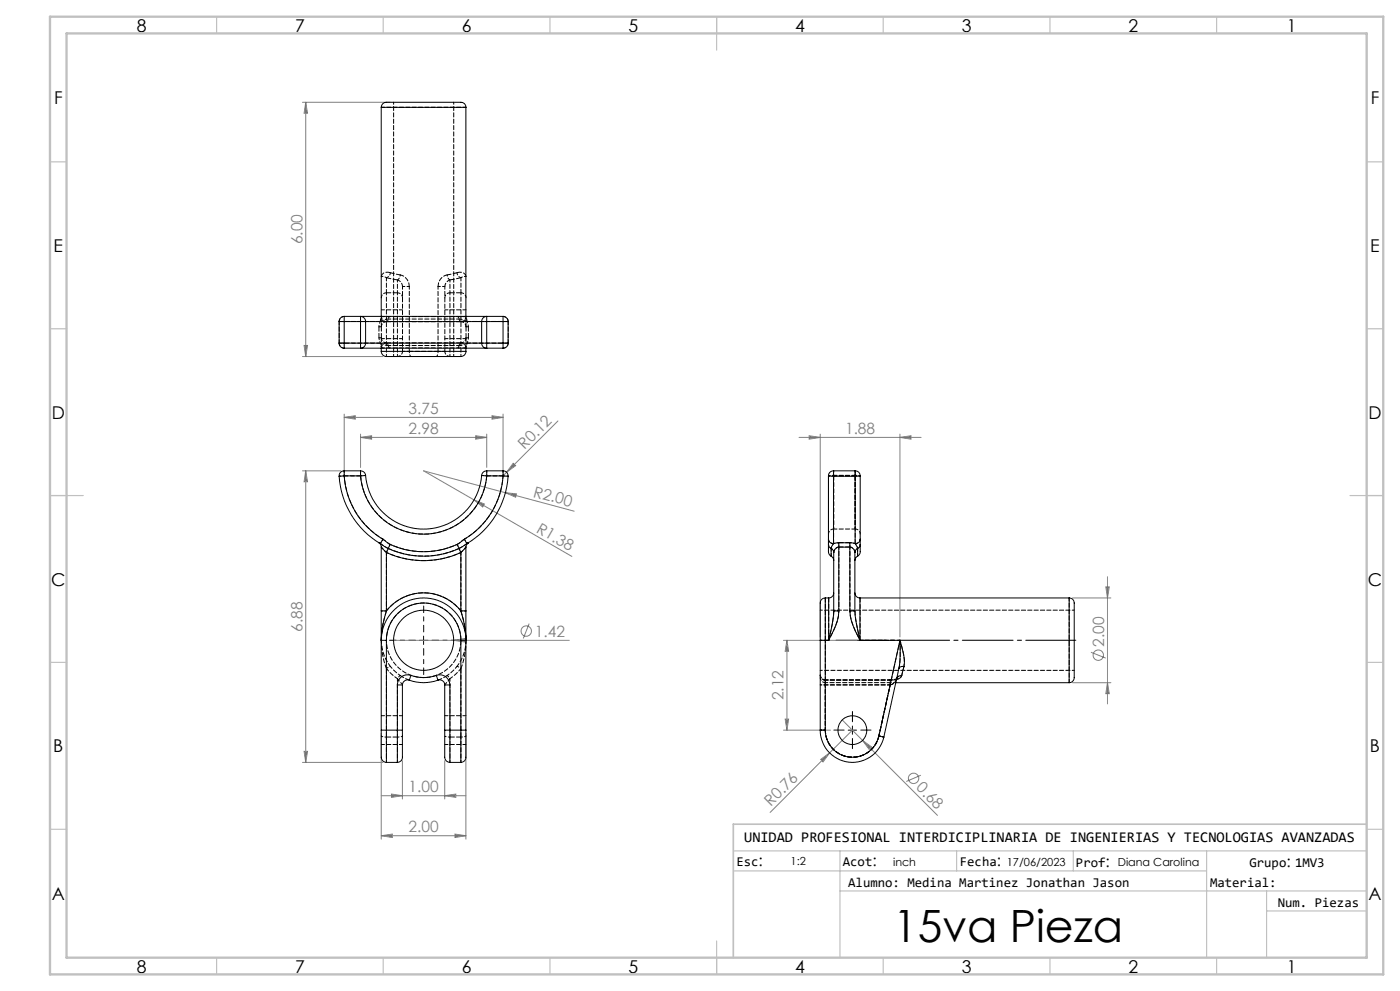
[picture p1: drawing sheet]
<svg xmlns="http://www.w3.org/2000/svg" width="420mm" height="297mm" viewBox="0 0 420 297" stroke-linecap="round" stroke-linejoin="round" font-family="sans-serif">
<g fill="none" stroke="#808080" stroke-width=".3">
<path d="M90.7 30.7h26.4M91.7 30.7l.6 3.2h-1.1zM91.7 30.7v76.2M90.7 106.9h24.2M91.2 103.5h1.1l-.6 3.4zM103.3 125.1l3.3-.5v1zM103.3 124.1v17.5M103.3 125.1h47.6M108.2 131.1l3.3-.5v1zM108.2 131.1h37.8M108.2 130.1v10M142.7 130.6l3.3 .5-3.3 .5z"/>
<path d="M146 130.1v10M147.6 124.6l3.3 .5-3.3 .5zM150.9 124.1v17.5M154 138.8l.7 .8-2.7 1.9zM167.4 126.1l-15.4 15.4M239.7 131.1h36.6M242.7 130.6l3.4 .5-3.4 .5zM246.1 130.1v60.8M270 131.1l3.3-.5v1zM270 130.1v60.8M90.7 141.1h11.6M91.7 141.1l.6 3.3h-1.1z"/>
<path d="M91.7 141.1v87.4M142.2 149.8l3.1 1.3-.5 .8zM151.6 147.7l3.3 .3-.2 1zM151.6 147.7l-24.5-6.6 44.5 25.7M151.6 147.7l20.7 5.5M152 141.5l-1.1 1.1M321.7 179.2h11.6M331.8 175.9h1l-.6 3.3zM332.2 172.9v38.1M118.1 191.9h52.7M136.1 191.9l3.3-.5v1zM158.7 186.9l-1.7 4.4"/>
<path d="M235.1 191.9h21.9M236.1 191.9v26.9M236.1 191.9l.5 3.3h-1.1zM327.3 195.5l4.4 1.7M114.4 219.8v31.7M139.8 219.8v31.7M235.1 218.8h14M235.5 215.5h1.1l-.5 3.3zM252.7 215.8l6.1 6.1M255.7 218.8l-6.8 6.8M321.7 204.6h11.6M332.2 204.6l.6 3.3h-1z"/>
<path d="M90.7 228.5h24.2M91.2 225.2h1.1l-.6 3.3zM114.4 238.5h25.4M117.4 238l3.3 .5-3.3 .5zM120.7 228v11.5M133.4 238.5l3.3-.5v1zM133.4 228v11.5M246.2 227.6l2.7-2-2 2.7zM248.9 225.6l-17.9 17.9M258.8 221.9l2.7 2-.8 .7zM258.8 221.9l22.4 22.5M276.3 232.3l-4.4 1.9"/>
<path d="M114.4 250.5l3.3-.5v1zM114.4 250.5h25.4M136.5 250l3.3 .5-3.3 .5z"/>
<circle cx="157.9" cy="189.1" r="1.56"/>
<circle cx="329.5" cy="196.4" r="1.55"/>
<circle cx="274.1" cy="233.3" r="1.56"/>
</g>
<path d="M250.8 191.9h72" fill="none" stroke="#000" stroke-width=".3" stroke-dasharray="15.2 1.3 1.3 1.3" stroke-dashoffset=".2"/>
<path d="M253.2 218.8h-3M255.7 216.3v-3.1M258.2 218.8h3.1M255.7 221.3v3.1" fill="none" stroke="#000" stroke-width=".3" stroke-dasharray="15.2 1.3 1.3 1.3"/>
<path d="M124.6 191.9h-7.8M127.1 189.4v-7.8M127.1 194.4v7.8M129.6 191.9h7.8" fill="none" stroke="#000" stroke-width=".3" stroke-dasharray="15.2 1.3 1.3 1.3" stroke-dashoffset="13.3"/>
<path d="M125.8 191.9h2.5M127.1 190.6v2.5M254.5 218.8h2.5M255.7 217.6v2.5" fill="none" stroke="#000" stroke-width=".3"/>
<g fill="none" stroke="#c0c0c0" stroke-width=".35">
<path d="M65 5v5M115 5v5M165 5v5M215 5v10M265 5v5M315 5v5M365 5v5M15 48.5h5M410 48.5h5M15 98.5h5M410 98.5h5M15 148.5h10"/>
<path d="M405 148.5h10M15 198.5h5M410 198.5h5M15 248.5h5M220 255h190M252 255v32M287 255v6M322 255v6M362 255v32M410 248.5h5M220 261h142M252 267h158"/>
<path d="M380 273h30M380 267v20M65 287v5M115 287v5M165 287v5M215 282v10M265 287v5M315 287v5M365 287v5"/>
</g>
<path d="M410 247h-190v40" fill="none" stroke="#c0c0c0" stroke-width=".5"/>
<path d="M15 5h400v287h-400zM20 10h390v277h-390z" fill="none" stroke="#c0c0c0" stroke-width=".7"/>
<g fill="#808080">
<path d="M154 138.8l.7 .8-2.7 1.9z"/>
<path d="M246.2 227.6l2.7-2-2 2.7z"/>
<path d="M258.8 221.9l2.7 2-.8 .7z"/>
<path d="M142.2 149.8l3.1 1.3-.5 .8z"/>
<path d="M151.6 147.7l3.3 .3-.2 1z"/>
<path d="M114.4 250.5l3.3-.5v1zM136.5 250l3.3 .5-3.3 .5zM136.1 191.9l3.3 .5v-1zM103.3 125.1l3.3-.5v1zM147.6 124.6l3.3 .5-3.3 .5zM242.7 130.6l3.4 .5-3.4 .5zM270 131.1l3.3-.5v1z"/>
<path d="M117.4 238l3.3 .5-3.3 .5zM133.4 238.5l3.3-.5v1z"/>
<path d="M108.2 131.1l3.3-.5v1zM142.7 130.6l3.3 .5-3.3 .5z"/>
<path d="M91.2 225.2h1.1l-.6 3.3zM91.7 141.1l.6 3.3h-1.1zM91.2 103.5h1.1l-.6 3.4zM91.7 30.7l.6 3.2h-1.1z"/>
<path d="M236.1 191.9l.5 3.3h-1.1zM235.5 215.5h1.1l-.5 3.3zM331.8 175.9h1l-.6 3.3zM332.2 204.6l.6 3.3h-1z"/>
</g>
<g fill="none" stroke="#000" stroke-width=".3">
<path d="M114.4 32.2a1.81 1.81 0 0 1 2.4-1.5h14.9a29 29 0 0 1 7.4 .2l.6 .7 .1 .6M114.4 32.2h25.4M114.4 32.2v62.6M139.8 32.2v62.6M101.7 96.4h1.6M101.7 96.4v6.4M103.3 94.8a1.51 1.51 0 0 0-1.6 1.6M103.3 94.8v1.6M103.3 94.8h4.9M103.3 96.4h4.9M103.3 96.4v6.4M108.2 94.8v1.6"/>
<path d="M108.2 94.8a1.57 1.57 0 0 1 1.5 1.6M108.2 96.4h1.5M108.2 94.8h37.8M108.2 96.4v6.4M109.7 96.4h34.8M109.7 96.4v6.4M144.5 96.4h1.5M144.5 96.4v6.4M146 94.8v1.6M146 94.8a1.51 1.51 0 0 0-1.5 1.6M146 94.8h4.9M146 96.4h4.9"/>
<path d="M146 96.4v6.4M150.9 94.8a1.57 1.57 0 0 1 1.5 1.6M150.9 94.8v1.6M150.9 96.4h1.5M150.9 96.4v6.4M152.4 96.4v6.4M101.7 102.8a1.45 1.45 0 0 0 1.6 1.5M101.7 102.8h1.6M103.3 102.8v1.5M103.3 102.8h4.9M103.3 104.3h4.9M108.2 102.8h1.5"/>
<path d="M108.2 102.8v1.5M108.2 104.3h37.8M109.7 102.8a1.51 1.51 0 0 1-1.5 1.5M109.7 102.8h34.8M114.4 105.3h25.4M114.4 105.3a1.97 1.97 0 0 0 2.6 1.6h20.9a1.63 1.63 0 0 0 1.9-1.6M114.4 104.3v1M139.8 104.3v1M144.5 102.8h1.5M144.5 102.8a1.45 1.45 0 0 0 1.5 1.5M146 102.8v1.5M146 102.8h4.9"/>
<path d="M146 104.3h4.9M150.9 102.8v1.5M150.9 102.8h1.5M152.4 102.8a1.51 1.51 0 0 1-1.5 1.5M101.7 142.7a25.4 25.4 0 0 0 12.4 20.2M103.3 142.6l-1.6 .1M103.3 142.6a23.8 23.8 0 0 0 11.6 19M103.3 141.1v1.5M103.3 141.1a1.46 1.46 0 0 0-1.6 1.6M103.3 142.6h4.9M103.3 141.1h4.9M108.2 142.6a19 19 0 0 0 18.9 17.5 19 19 0 0 0 18.9-17.5"/>
<path d="M108.2 141.1a1.51 1.51 0 0 1 1.5 1.4M108.2 141.1v1.5M109.7 142.5l-1.5 .1M109.7 142.5a17.5 17.5 0 0 0 17.4 16.1 17.5 17.5 0 0 0 17.4-16.1M144.5 142.5l1.5 .1M146 141.1a1.51 1.51 0 0 0-1.5 1.4M146 141.1v1.5M146 142.6h4.9M146 141.1h4.9M150.9 141.1a1.51 1.51 0 0 1 1.5 1.6M150.9 142.6l1.5 .1M150.9 141.1v1.5"/>
<path d="M150.9 142.6a23.8 23.8 0 0 1-11.6 19M152.4 142.7a25.4 25.4 0 0 1-12.3 20.2M248.5 142.6l1.5 .1M248.5 142.6v19M250 141.1v1.6M250 141.1a1.51 1.51 0 0 0-1.5 1.5M250 142.7v20.2M250 141.1h6.5M250 142.7h6.5M256.5 141.1v1.6M256.5 141.1a1.45 1.45 0 0 1 1.6 1.5M256.5 142.7v20.2"/>
<path d="M258.1 142.6l-1.6 .1M258.1 142.6v19M113.7 162.7h.1M113.7 162.7l.5 .5 .2 .8M114.1 162.9l2.4 1.5M114.4 164l1.5 1.6M114.4 164v19.1M114.9 161.6l-.8 1.3M114.9 161.6l2.1 1.6M115.9 165.6a26.7 26.7 0 0 0 22.4 0M115.9 165.6v17.5M116.5 164.4a25.7 25.7 0 0 0 21.2 0"/>
<path d="M116.5 164.4l-.6 1.2M117 163.2l-.5 1.2M117 163.2a24.3 24.3 0 0 0 20.2 0M137.2 163.2l.5 1.2M137.7 164.4l.6 1.2M138.3 165.6v17.5M139.3 161.6l-2.1 1.6M139.3 161.6l.8 1.3M139.8 164l-1.5 1.6M139.8 164v19.1M140.1 162.9l-2.4 1.5M140.5 162.7l-.4 .4"/>
<path d="M140.5 162.7l-.5 .5-.2 .8M140.5 162.7l-.4 .2M247.6 179.2a1.8 1.8 0 0 0-1.5 2.4v10.3M247.6 179.2v12.7M247.6 179.2h1M248.5 163.2l.1 2.6 .7 .9M248.5 161.6a1.39 1.39 0 0 0 1.5 1.3M248.5 163.2l.2 .7 .6 .5M248.5 161.6v1.6M248.6 179.2v12.7M249.3 166.7l.7 .7 .1 .6M249.3 164.4l.6 .5 .2 .7"/>
<path d="M249.3 164.4v2.3M250 162.9l-.7 1.5M250.1 177.7a1.51 1.51 0 0 1-1.5 1.5M250.1 165.6l-.1 18.8-1.4 7.5M251.6 162.7l-1.6 .2M251.6 162.7v1.3M251.6 164h-.1a1.69 1.69 0 0 0-1.4 1.6M251.6 162.7h3.4M251.6 164h3.4M251.6 164v19.1M255 162.7l1.5 .2M255 164h.4a1.74 1.74 0 0 1 1.1 1.6"/>
<path d="M255 162.7v1.3M255 164v19.1M256.5 177.7a1.57 1.57 0 0 0 1.5 1.5M256.5 165.6v17.5M256.5 162.9l.8 1.5M257.3 166.7l-.6 .5-.2 .8M257.3 164.4l-.6 .5-.2 .7M257.3 164.4v2.3M258 179.2v12.7M258 179.2h62.7M258.1 163.2l-.1 2.6-.7 .9M258.1 161.6a1.34 1.34 0 0 1-1.6 1.3"/>
<path d="M258.1 163.2l-.1 .5-.7 .7M258.1 161.6v1.6M320.7 179.2a1.83 1.83 0 0 1 1.6 2.5v15a27.3 27.3 0 0 1-.3 7.2l-.4 .5-.9 .2M320.7 179.2v25.4M114.4 191.9h1.5M114.4 191.9a12.7 12.7 0 0 1 12.7-12.7 12.7 12.7 0 0 1 12.7 12.7M114.4 183.1h1.5M114.4 183.1v8.8M114.4 191.9v26.9M115.9 191.9a11.2 11.2 0 0 1 11.2-11.2 11.2 11.2 0 0 1 11.2 11.2M115.9 183.1l-1.1 4.2-.4 4.6M115.9 183.1a14.2 14.2 0 0 1 22.4 0"/>
<path d="M115.9 191.9v26.9M138.3 191.9h1.5M138.3 183.1h1.5M138.3 183.1l1 4.2 .5 4.6M138.3 191.9v26.9M139.8 183.1v8.8M139.8 191.9v26.9M246.1 191.9h1.5M246.1 191.9v26.9M247.6 191.9h1M247.6 191.9v26.9M250.1 183.1h1.5"/>
<path d="M251.6 183.1a20.2 20.2 0 0 1-3 8.8M255 183.1h1.5M255 183.1a21.5 21.5 0 0 0 3 8.8M256.5 183.1l.2 2.7 1.3 6.1M258 191.9h12M270 191.9l1.2 4.9v3M270 191.9l.1 4.3-.4 4.2M270 191.9l-6.3 28.7M271.2 199.8a1.25 1.25 0 0 0-1.5 .6M271.2 199.8l-.7 2.7M114.4 218.8v7.8a1.68 1.68 0 0 0 1.5 1.9M114.4 218.8h1.5"/>
<path d="M115.9 218.8v9.7M115.9 218.8h3.3M119.2 218.8h1.5M119.2 205.3h1.5M119.2 218.8v9.7M119.2 205.3v13.5M120.7 218.8v7.8a1.61 1.61 0 0 1-1.5 1.9M120.7 205.3v13.5M122.8 203.8a1.57 1.57 0 0 0-2.1 1.5M122.8 203.8a12.4 12.4 0 0 0 8.6 0M123.3 202.4a11.1 11.1 0 0 0 7.6 0M123.3 202.4a3 3 0 0 0-4.1 2.9"/>
<path d="M123.3 202.4l-.5 1.4M130.9 202.4a3 3 0 0 1 4.1 2.9M130.9 202.4l.5 1.4M131.4 203.8a1.53 1.53 0 0 1 2 1.5M133.4 218.8v7.8a1.68 1.68 0 0 0 1.6 1.9M133.4 218.8h1.6M133.4 205.3h1.6M133.4 205.3v13.5M135 218.8v9.7M135 218.8h3.3M135 205.3v13.5M138.3 218.8h1.5"/>
<path d="M138.3 218.8v9.7M139.8 218.8v7.8a1.61 1.61 0 0 1-1.5 1.9M246.1 218.8a9.7 9.7 0 0 0 8.6 9.6 9.7 9.7 0 0 0 10.4-7.5M246.1 218.8h1.5M247.6 218.8a8.1 8.1 0 0 0 7.2 8.1 8.1 8.1 0 0 0 8.9-6.3M268.7 204.6h52M269 203.4h.1M269.7 200.4l-4.6 20.5M270.5 202.5a1.35 1.35 0 0 0-1.5 .9M270.5 202.5l-.4 .7-1.1 .4M115.9 228.5h3.3M135 228.5h3.3"/>
<path d="M263.7 220.6l1.4 .3"/>
<circle cx="127.1" cy="191.9" r="9"/>
<circle cx="255.7" cy="218.8" r="4.3"/>
</g>
<g fill="none" stroke="#000" stroke-width=".3" stroke-dasharray="1.3 .6" stroke-dashoffset=".8">
<path d="M113.7 97.9l.4-1.6M115.9 83.2l-.7-.3h-.8M138.3 83.2l.7-.3h.8M140.1 96.3l.4 1.6M114.1 102.8l-.4-1.6M122.8 105.3a1.55 1.55 0 0 0 .5 1.5M131.4 105.3a1.55 1.55 0 0 1-.5 1.5M140.5 101.2l-.4 1.6M101.8 142.7l1.5-.1M103.3 141.1v1.5M108.2 141.1v1.5M109.7 142.5l-1.5 .1"/>
<path d="M144.5 142.5l1.5 .1M146 141.1v1.5M150.9 142.6v-1.5M150.9 142.6l1.6 .1M248.6 142.6l1.5-.1M250.1 142.7l-1.5-.1M250.1 142.7v-1.6M256.6 142.5l1.5 .1M256.6 142.7l1.5-.1M256.6 142.7v-1.6M114.9 161.6l-.8 1.3M139.3 161.6l.8 1.3"/>
<path d="M249.4 164.4l-.6-.5-.2-.8M249.4 164.4l.7-1.5M250.1 162.9l1.6-.3M250.1 165.6l-.2-.7-.5-.5M255 162.6l1.6 .3M256.5 165.6l.2-.7 .6-.5M256.6 162.9l.7 1.5M258.1 163.1l-.2 .8-.6 .5M115.9 183.1h-1.5M139.8 183.1h-1.5M246.1 191.9h1.5M251.7 183.1h-1.6"/>
<path d="M256.5 183.1h-1.5M246.1 205.3h1.5M246.1 218.8h1.5M247.6 203.8v.8v-.8M247.6 218.8h-1.5M247.6 205.3h-1.5M247.6 203.8v1.5M267 203.8v1.5M115.9 220.9l-1.5-.3M120.8 220.6l-1.6 .3M133.5 220.6l1.5 .3M138.3 220.9l1.5-.3"/>
<path d="M263.7 220.6l1.5 .3M265.2 220.9l-1.5-.3"/>
</g>
<g fill="none" stroke="#000" stroke-width=".3" stroke-dasharray="1.3 .6" stroke-dashoffset="-.1">
<path d="M113.7 97.9v3.3M115.9 96.4h22.4M115.9 83.2l3.3 .7M117.1 81.7a1.84 1.84 0 0 0-2.7 1.2M119.2 87.7h-3.3M135 83.9l3.3-.7M135 87.7h3.3M139.8 97.9v3.3M139.8 82.9a1.84 1.84 0 0 0-2.7-1.2M114.4 101.2v-3.3M138.3 102.8h-22.4M140.5 101.2v-3.3"/>
<path d="M251.7 163.9h3.3M255 162.6h-3.3M138.3 200.4v20.5M115.9 220.9v-20.5M119.2 220.9h-3.3M135 220.9h3.3"/>
</g>
<g fill="none" stroke="#000" stroke-width=".3" stroke-dasharray="1.3 .6">
<path d="M101.8 96.3h.1M114.4 94.8v.1M139.8 94.8v.1M152.5 96.3h.1M101.8 102.8h.1M114.4 104.3h.1M139.8 104.3h.1M152.5 102.8h.1M108.2 142.6a19 19 0 0 0 18.9 17.5 19 19 0 0 0 18.9-17.5M248.6 179.2v12.7M115.9 183.1l-1 4.2-.5 4.6M139.8 191.9l-.5-4.6-1-4.2"/>
<path d="M247.6 191.9v-12.7M248.6 191.9l1.3-6.1 .2-2.6M256.5 183.1l.2 2.7 1.3 6.1M258 191.9v-12.7"/>
</g>
<g fill="none" stroke="#000" stroke-width=".3" stroke-dasharray="1.3 .6" stroke-dashoffset=".5">
<path d="M115.9 96.4l.6-.8M116.5 95.6h21.2M117 94.8l-.5 .8M137.2 94.8l.5 .8M137.7 95.6l.6 .8M115.9 102.8l.6 .8M116.5 103.6l.5 .7M137.7 103.6l-.5 .7M137.7 103.6l.6-.8M137.7 103.6h-21.2M150.9 142.6a23.9 23.9 0 0 1-11.6 19M114.9 161.6a23.9 23.9 0 0 1-11.6-19"/>
<path d="M115.9 165.6l-1.5-1.7M115.9 165.6a26.9 26.9 0 0 0 22.4 0M138.3 165.6v17.5M139.8 163.9l-1.5 1.7M250.1 162.9a1.43 1.43 0 0 1-1.5-1.3M258.1 161.6a1.43 1.43 0 0 1-1.5 1.3M115.9 183.1v-17.5M137.1 199.7l-3 2.8M248.6 191.9h-1M119.2 203.4v17.5M120.1 202.5l-3-2.8M247.6 218.8v-13.5"/>
<path d="M247.6 205.3v13.5M247.6 218.8v-26.9M247.6 204.6h21.2M135 220.9v-17.5"/>
</g>
<g fill="none" stroke="#000" stroke-width=".3" stroke-dasharray="1.3 .6" stroke-dashoffset=".7">
<path d="M250.1 142.5v-1.4M250.1 141.1v1.4M256.6 142.5v-1.4M256.6 141.1v1.4M115.9 165.6l.6-1.2M117 163.1l-.5 1.3M137.2 163.1l.5 1.3M137.2 163.1a24.2 24.2 0 0 1-20.2 0M137.7 164.4l.6 1.2M137.1 199.7l1.2 .7M248.6 191.9a20.5 20.5 0 0 0 3.1-8.8M255 183.1a20.5 20.5 0 0 0 3 8.8"/>
<path d="M115.9 200.4l1.2-.7M115.9 228.5v-7.6M119.2 220.9v7.6M135 228.5v-7.6M138.3 220.9v7.6"/>
</g>
<g fill="none" stroke="#000" stroke-width=".3" stroke-dasharray="1.3 .6" stroke-dashoffset=".2">
<path d="M101.8 96.3h12.3M120.1 82.4a3.4 3.4 0 0 1 2.7 3.5M131.4 85.9a3.4 3.4 0 0 1 2.7-3.5M140.1 96.3h12.4M114.1 102.8h-12.3M152.5 102.8h-12.4M114.1 162.9l2.4 1.5M116.5 164.4a25.6 25.6 0 0 0 21.2 0M137.7 164.4l2.4-1.5M117.1 199.7a12.7 12.7 0 0 1-2.7-7.8M138.3 183.1a14.2 14.2 0 0 0-22.4 0M139.8 191.9a12.7 12.7 0 0 1-2.7 7.8"/>
<path d="M270 191.9l-6.3 28.7M247.6 218.8a8.1 8.1 0 0 0 7.2 8.1 8.1 8.1 0 0 0 8.9-6.3M267 205.3a2.43 2.43 0 0 0 2-1.9M269 203.4a2.41 2.41 0 0 1-2 1.9M269.7 200.4l.4-4.2-.1-4.3M270.5 202.5l.7-2.8M263.7 220.6a8.1 8.1 0 0 1-8.9 6.3 8.1 8.1 0 0 1-7.2-8.1"/>
</g>
<g fill="none" stroke="#000" stroke-width=".3" stroke-dasharray="1.3 .6" stroke-dashoffset=".1">
<path d="M114.4 97.9v-3M120.1 82.4l-3-.7M137.1 81.7l-3 .7M139.8 94.9v3M114.4 104.3v-3.1M131.4 105.3h-8.6M139.8 101.2v3.1M103.3 142.6h4.9M146 142.6h4.9M256.6 142.7v20.2M250.1 162.9v-20.2M115.9 200.4l-.4-1.2a23.8 23.8 0 0 1-1.1-7.3"/>
<path d="M120.1 202.5l2.7 1.3M131.4 203.8l2.7-1.3M138.3 200.4l.4-1.2a23.8 23.8 0 0 0 1.1-7.3"/>
</g>
<g fill="none" stroke="#000" stroke-width=".3" stroke-dasharray="1.3 .6" stroke-dashoffset=".3">
<path d="M114.4 32.1h25.4M114.1 96.3l2.4-.7M114.4 94.9h25.4M115.9 87.7v-4.5M120.8 85.9a2.13 2.13 0 0 0-1.6-2M120.8 92.9h-6.4M135 83.9a2.13 2.13 0 0 0-1.5 2M137.7 95.6l1.2 .2 1.2 .5M138.3 83.2v4.5M139.8 92.9h-6.3M152.5 96.3v6.5M101.8 102.8v-6.5"/>
<path d="M114.4 101.5h6.4M116.5 103.6l-1.2-.2-1.2-.6M133.5 101.5h6.3M139.8 104.3h-25.4M140.1 102.8l-2.4 .8M250.1 142.5h6.5M250.1 142.7h6.5M250.1 158.5h6.5M256.6 142.5h-6.5M117 163.1l-2.1-1.5M139.3 161.6l-2.1 1.5M320.8 179.2v25.4"/>
<path d="M115.9 200.4l1.6 1.6 1.7 1.4M120.8 214.5h-6.4M135 203.4l1.7-1.4 1.6-1.6M139.8 214.5h-6.3M114.4 223.1h6.4M133.5 223.1h6.3"/>
</g>
<g fill="none" stroke="#000" stroke-width=".3" stroke-dasharray="1.3 .6" stroke-dashoffset=".4">
<path d="M101.8 96.3a1.52 1.52 0 0 1 1.5-1.5M114.4 97.9h-.7M115.9 96.4a1.52 1.52 0 0 0-1.5 1.5M115.9 96.4l-1-.5-.5-1M115.9 87.7a1.51 1.51 0 0 0-1.5 1.5M120.8 89.2a1.51 1.51 0 0 0-1.6-1.5M120.8 85.9v19.4M131.4 85.9v19.4M133.5 89.2a1.51 1.51 0 0 1 1.5-1.5M138.3 87.7a1.51 1.51 0 0 1 1.5 1.5M139.8 97.9l-.1-.4a1.52 1.52 0 0 0-1.4-1.1M139.8 94.9l-.5 1-1 .5"/>
<path d="M140.5 97.9h-.7M150.9 94.8a1.52 1.52 0 0 1 1.6 1.5M101.8 102.8a1.52 1.52 0 0 0 1.5 1.5M114.4 101.2l.1 .5a1.52 1.52 0 0 0 1.4 1.1M114.4 101.2h-.7M114.4 104.3l.5-1 1-.5M119.2 106.8a1.52 1.52 0 0 0 1.6-1.5M122.8 105.3v-19.4M133.5 105.3a1.52 1.52 0 0 0 1.5 1.5M133.5 105.3v-19.4M138.3 102.8a1.52 1.52 0 0 0 1.5-1.6M138.3 102.8l1 .5 .5 1"/>
<path d="M140.5 101.2h-.7M150.9 104.3a1.52 1.52 0 0 0 1.6-1.5M256.6 158.5a1.52 1.52 0 0 1 1.5 1.6M248.6 160.1a1.52 1.52 0 0 1 1.5-1.6M249.4 166.7v-2.3M251.7 163.9l-.5 .1a1.76 1.76 0 0 0-1.1 1.6M256.5 165.6a1.62 1.62 0 0 0-1.5-1.7M257.3 164.4v2.3M270 191.9h-12M271.2 199.7a20.1 20.1 0 0 0-1.2-7.8M120.8 205.3l-1.6-1.9M135 203.4l-1.5 1.9"/>
<path d="M246.1 203.1a1.52 1.52 0 0 0 1.5 1.5M247.6 203.8h19.4M247.6 203.8a1.48 1.48 0 0 1-1.5-1.4M247.6 205.3h19.4M247.6 203.7a1.52 1.52 0 0 1-1.5-1.5M267 203.8h-19.4M267 205.3l-3.3 15.3M267 205.3h-19.4M267 203.7h-19.4M263.7 220.6l3.3-15.3"/>
</g>
<g fill="none" stroke="#000" stroke-width=".3" stroke-dasharray="1.3 .6" stroke-dashoffset=".6">
<path d="M118.1 30.6v76.2M115.9 83.2a1.64 1.64 0 0 0 1.2-1.5M119.2 83.9v3.8M119.2 87.7v19.1M122.8 85.9h-2M131.4 85.9h2.1M135 87.7v-3.8M137.1 81.7a1.64 1.64 0 0 0 1.2 1.5M138.3 87.7v19.1M115.9 106.8v-19.1M122.8 105.3h-2M131.4 105.3h2.1"/>
<path d="M135 106.8v-19.1M136.1 106.8v-76.2M251.7 163.9v-1.3M255 163.9v19.2M255 163.9v-1.3M251.7 183.1v-19.2M322.3 182.9h-76.2M120.1 202.5l-.9 .9M134.1 202.5l.9 .9M246.1 200.9h76.2M269 203.4l-2 .3M270.5 202.5a2.19 2.19 0 0 1-2.4 1.3h-1.1"/>
</g>
<path d="M250.1 142.5v16v-16M256.6 142.5v16v-16M138.3 191.9a11.2 11.2 0 0 1-16.5 9.8 11.2 11.2 0 0 1-.8-19.1 11.2 11.2 0 0 1 17.2 8.3l.1 1" fill="none" stroke="#000" stroke-width=".3" stroke-dasharray="1.3 .6" stroke-dashoffset="-.2"/>
<path d="M267 203.8l2-.2M270.5 202.5a1.35 1.35 0 0 0-1.5 .9" fill="none" stroke="#000" stroke-width=".3" stroke-dasharray="1.3 .6" stroke-dashoffset="1"/>
<path d="M114.9 94.8a1.36 1.36 0 0 0-.8 1.5M120.1 82.4a1.73 1.73 0 0 1-.9 1.5M134.1 82.4a1.73 1.73 0 0 0 .9 1.5M139.3 94.8a1.36 1.36 0 0 1 .8 1.5M114.1 102.8a1.36 1.36 0 0 0 .8 1.5M140.1 102.8a1.36 1.36 0 0 1-.8 1.5M269.7 200.4a1.25 1.25 0 0 1 1.5-.7" fill="none" stroke="#000" stroke-width=".3" stroke-dasharray="1.3 .6" stroke-dashoffset=".9"/>
<text font-size="13.3" x="267.9" y="282.3">15va Pieza</text>
<g font-size="5.3">
<text x="41" y="9.5">8</text>
<text x="88.5" y="9.5">7</text>
<text x="138.5" y="9.5">6</text>
<text x="188.5" y="9.5">5</text>
<text x="238.5" y="9.5">4</text>
<text x="288.5" y="9.5">3</text>
<text x="338.5" y="9.5">2</text>
<text x="386" y="9.5">1</text>
<text x="16.2" y="31.3">F</text>
<text x="411.2" y="31.3">F</text>
<text x="16.1" y="75.5">E</text>
<text x="411.1" y="75.5">E</text>
<text x="15.5" y="125.5">D</text>
<text x="410.5" y="125.5">D</text>
<text x="15.4" y="175.5">C</text>
<text x="410.4" y="175.5">C</text>
<text x="16" y="225.5">B</text>
<text x="411" y="225.5">B</text>
<text x="15.5" y="269.8">A</text>
<text x="410.5" y="269.8">A</text>
<text x="41" y="291.5">8</text>
<text x="88.5" y="291.5">7</text>
<text x="138.5" y="291.5">6</text>
<text x="188.5" y="291.5">5</text>
<text x="238.5" y="291.5">4</text>
<text x="288.5" y="291.5">3</text>
<text x="338.5" y="291.5">2</text>
<text x="386" y="291.5">1</text>
</g>
<g font-size="4.7" fill="#808080">
<text x="90.7" y="73.3" transform="rotate(-90 90.7 73.3)">6.00</text>
<text x="122.6" y="124.1">3.75</text>
<text x="122.6" y="130.1">2.98</text>
<text x="253.5" y="130.1">1.88</text>
<text x="157.4" y="134.8" transform="rotate(-45 157.4 134.8)">R0.12</text>
<text x="159.8" y="148.8" transform="rotate(15 159.8 148.8)">R2.00</text>
<text x="160.7" y="159.3" transform="rotate(30 160.7 159.3)">R1.38</text>
<text x="90.7" y="189.3" transform="rotate(-90 90.7 189.3)">6.88</text>
<text x="160.5" y="190.8">1.42</text>
<text x="331.2" y="193.8" transform="rotate(-90 331.2 193.8)">2.00</text>
<text x="235.1" y="209.9" transform="rotate(-90 235.1 209.9)">2.12</text>
<text x="122.6" y="237.4">1.00</text>
<text x="274.7" y="236.3" transform="rotate(45 274.7 236.3)">0.68</text>
<text x="231.3" y="241.9" transform="rotate(-45 231.3 241.9)">R0.76</text>
<text x="122.6" y="249.4">2.00</text>
</g>
<g font-size="4.7">
<text x="227.6" y="259.5">:</text>
<text x="261.7" y="259.5">:</text>
<text x="299" y="259.5">:</text>
<text x="331.7" y="259.9">:</text>
<text x="385.9" y="259.9">:</text>
</g>
<text font-size="4.4" x="223.3" y="252.5">UNIDAD PROFESIONAL INTERDICIPLINARIA DE INGENIERIAS Y TECNOLOGIAS AVANZADAS</text>
<g font-size="4">
<text x="220.9" y="259.4">Esc</text>
<text x="252.9" y="259.4">Acot</text>
<text x="287.9" y="259.4">Fecha</text>
<text x="322.8" y="259.9">Prof</text>
<text x="374.8" y="259.9">Grupo 1MV3</text>
<text x="254.5" y="265.7">Alumno: Medina Martinez Jonathan Jason</text>
<text x="363" y="265.7">Material:</text>
<text x="383.3" y="271.7">Num. Piezas</text>
</g>
<g font-size="3.3">
<text x="237.2" y="259.3">1:2</text>
<text x="267.9" y="259.5">inch</text>
<text x="302" y="259.5">17/06/2023</text>
<text x="335.3" y="259.5">Diana Carolina</text>
</g>
</svg>
